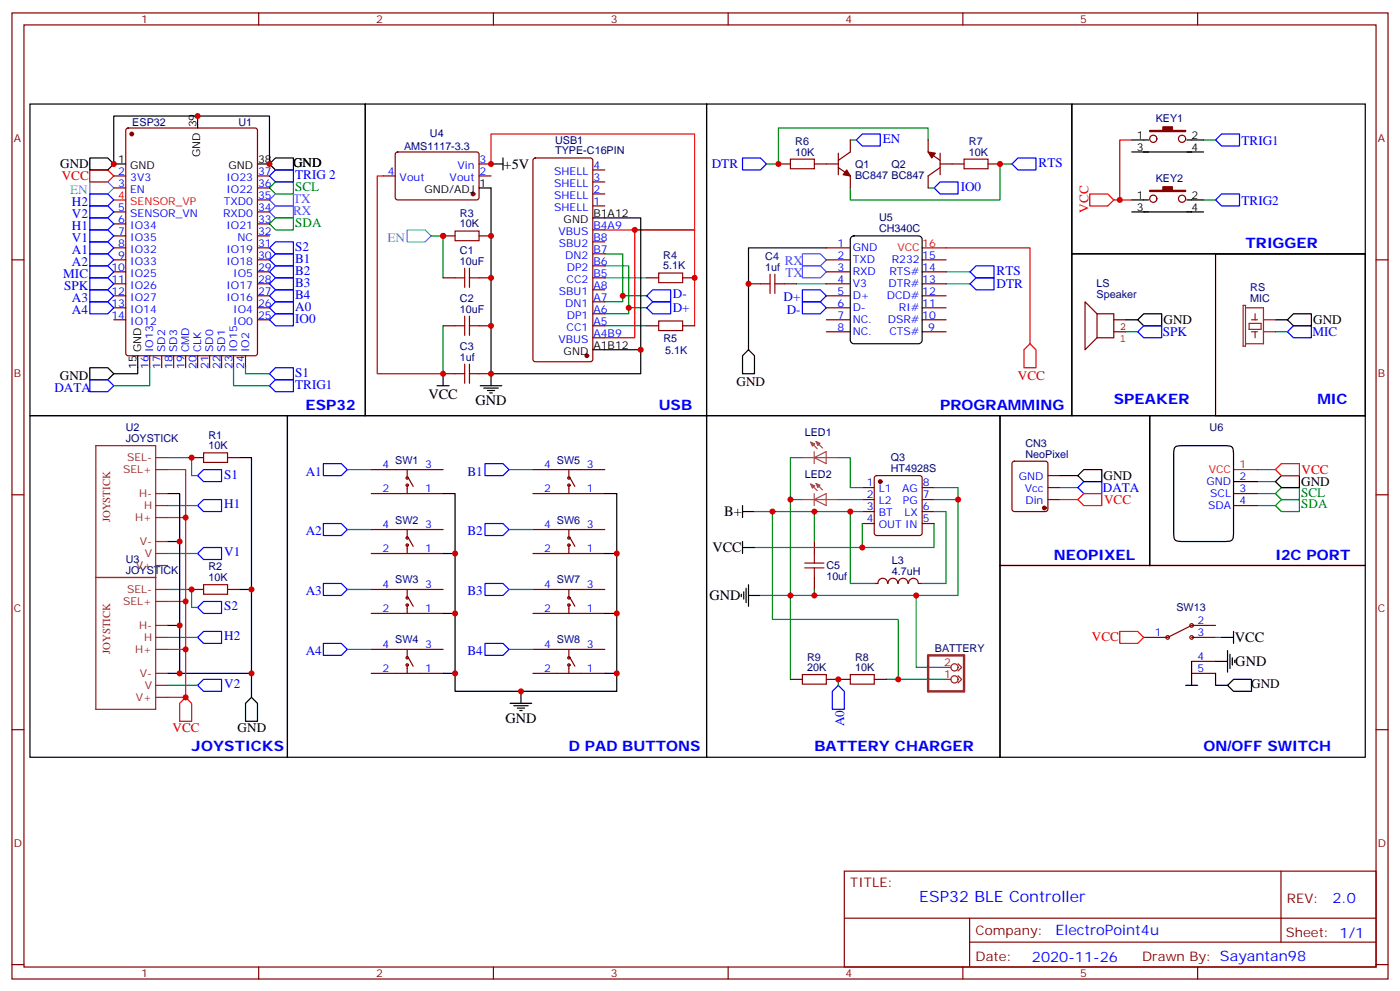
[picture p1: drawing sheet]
<svg xmlns="http://www.w3.org/2000/svg" width="412mm" height="292mm" viewBox="0 0 412 292" stroke-linecap="round" stroke-linejoin="round" font-family="sans-serif">
<g fill="none" stroke="#870000" stroke-width=".35">
<path d="M3.5 3.8h405.4v284.3h-405.4zM7.1 7.3h398.2v277.3h-398.2zM76.2 3.8v3.5M145.3 3.8v3.5M214.5 3.8v3.5M283.6 3.8v3.5M352.8 3.8v3.5M37.3 37.9l.4-.2h37.4l.7 .4v65.9l-.4 .6-37.7 .1-.6-.5-.1-65.8zM33.5 51.8h3.5M33.5 55.3h3.5M75.8 51.8h3.6M75.8 55.3h3.6"/>
<path d="M75.8 58.8h3.6M112.9 51.8h3.5M116.7 44.9l.4-.2 23.6 .1 .4 .6-.1 13-.6 .4h-23.6l-.4-.7v-12.7zM141.1 48.3h3.5M141.1 51.8h3.5M157.2 46.7l.5-.2h16.2l.7 .4v58.9l-.4 .6-16.5 .1-.7-.5v-58.8zM174.6 57.1h3.6M174.6 53.6h3.6M174.6 50h3.6M229.3 48.3h3.5M239.9 48.3h7M246.9 49.3l3.6 2.5v3.5"/>
<path d="M246.9 45.1v6.3M250.5 41.2v3.5l-3.6 2.5M273.4 41.2v3.5l3.5 2.5M276.9 48.3h7.1M276.9 49.3l-3.5 2.5v3.5M276.9 45.1v6.3M291 48.3h3.6M3.5 76.5h3.6M33.5 76.5h3.5M33.5 73h3.5M33.5 69.4h3.5M33.5 62.4h3.5"/>
<path d="M33.5 65.9h3.5M75.8 76.5h3.6M75.8 73h3.6M75.8 69.4h3.6M75.8 62.4h3.6M75.8 65.9h3.6M130.5 69.4h3.6M141.1 69.4h3.5M174.6 78.2h3.6M174.6 74.7h3.6M174.6 71.2h3.6M174.6 67.7h3.6"/>
<path d="M174.6 60.6h3.6M243.4 76.5h7.1M243.4 73h7.1M271.6 76.5h7.1M405.3 76.5h3.6M33.5 83.5h3.5M33.5 80h3.5M33.5 87.1h3.5M33.5 90.6h3.5M33.5 94.1h3.5M75.8 83.5h3.6M75.8 80h3.6"/>
<path d="M75.8 87.1h3.6M75.8 90.6h3.6M75.8 94.1h3.6M130.5 81.8h3.6M130.5 95.9h3.6M141.1 81.8h3.5M141.1 95.9h3.5M174.6 81.8h3.6M174.6 95.9h3.6M174.6 99.4h3.6M174.6 92.4h3.6M174.6 88.8h3.6"/>
<path d="M174.6 85.3h3.6M190.5 81.8h3.5M190.5 95.9h3.5M201.1 81.8h3.5M201.1 95.9h3.5M220.5 83.5h3.5M231.1 83.5h3.5M243.4 83.5h7.1M243.4 80h7.1M243.4 87.1h7.1M243.4 90.6h7.1M243.4 94.1h7.1"/>
<path d="M243.4 97.6h7.1M271.6 83.5h7.1M271.6 80h7.1M271.6 87.1h7.1M271.6 90.6h7.1M271.6 94.1h7.1M271.6 97.6h7.1M44.1 104.7v3.5M47.6 104.7v3.5M51.2 104.7v3.5M54.7 104.7v3.5M58.2 104.7v3.5"/>
<path d="M61.7 104.7v3.5M65.3 104.7v3.5M68.8 104.7v3.5M72.3 104.7v3.5M130.5 110h3.6M141.1 110h3.5M56.4 134.7h3.6M67 134.7h3.6M109.4 138.2h21.1M119.9 138.2v2.5M157 138.2h21.2M167.6 138.2v2.5"/>
<path d="M298.3 136l.5-.3h9.2l.5 .3 .2 .5v13.4l-.3 .5-.4 .2h-9.2l-.5-.3-.2-.4v-13.4zM308.7 140h3.5M3.5 145.6h3.6M109.4 155.9h21.1M109.4 145.3h21.1M119.9 142.8v2.5M119.9 155.9v2.4M120.3 158.3l1.4 2.5M120.3 140.7l1.4 2.5M157 155.9h21.2M157 145.3h21.2M167.6 142.8v2.5"/>
<path d="M167.6 155.9v2.4M167.9 158.3l1.4 2.5M167.9 140.7l1.4 2.5M239.9 159.4v3.5M254 143.5h3.5M254 147h3.5M254 150.6h3.5M254 154.1h3.5M257.8 140.2l.4-.2h12.7l.5 .2 .2 .5v16.2l-.2 .5-.5 .2h-12.7l-.5-.2-.2-.5v-16.2zM271.6 143.5h3.6M271.6 147h3.6M271.6 150.6h3.6"/>
<path d="M271.6 154.1h3.6M308.7 143.5h3.5M308.7 147h3.5M363.4 145.3h7M363.4 148.8h7M405.3 145.6h3.6M56.4 173.5h3.6M67 173.5h3.6M109.4 173.5h21.1M109.4 162.9h21.1M119.9 160.4v2.5M119.9 173.5v2.5"/>
<path d="M119.9 178.1v2.5M120.3 176l1.4 2.4M157 173.5h21.2M157 162.9h21.2M167.6 160.4v2.5M167.6 173.5v2.5M167.6 178.1v2.5M167.9 176l1.4 2.4M239.9 170v3.5M257.5 171.7h1.1M258.6 171.7a1.41 1.41 0 0 1 1.4-1.5 1.41 1.41 0 0 1 1.4 1.5M261.6 171.7a1.41 1.41 0 0 1 1.4-1.5 1.41 1.41 0 0 1 1.4 1.5"/>
<path d="M264.6 171.7a1.41 1.41 0 0 1 1.4-1.5 1.41 1.41 0 0 1 1.4 1.5M267.7 171.7a1.41 1.41 0 0 1 1.4-1.5 1.41 1.41 0 0 1 1.4 1.5M270.6 171.7h1M109.4 198.2h21.1M109.4 191.1h21.1M109.4 180.6h21.1M119.9 191.1v2.5M119.9 195.7v2.5M120.3 193.6l1.4 2.5M157 198.2h21.2M157 191.1h21.2M157 180.6h21.2"/>
<path d="M167.6 191.1v2.5M167.6 195.7v2.5M167.9 193.6l1.4 2.5M232.8 200h3.6M243.4 200h7.1M257.5 200h3.6M336.9 187.6h7.1M351 187.6h7.1M351 184.1h7.1M351 194.7h7.1M351 198.2h7.1M3.5 214.8h3.6"/>
<path d="M405.3 214.8h3.6M248.7 256.4h156.6v28.2h-156.6zM377.3 256.4v20.9M248.7 270.2h156.5M285.6 277.3h119.6M285.6 270.2v14.2M3.5 283.9h3.6M76.2 284.6v3.5M145.3 284.6v3.5M214.5 284.6v3.5M283.6 284.6v3.5M352.8 284.6v3.5"/>
<path d="M405.3 283.9h3.6"/>
<circle cx="339.7" cy="40.9" r="1.06"/>
<circle cx="339.7" cy="58.5" r="1.06"/>
<circle cx="348.2" cy="40.9" r="1.06"/>
<circle cx="348.2" cy="58.5" r="1.06"/>
<circle cx="119.9" cy="142.8" r=".35"/>
<circle cx="119.9" cy="158.3" r=".35"/>
<circle cx="119.9" cy="140.7" r=".35"/>
<circle cx="167.6" cy="158.3" r=".35"/>
<circle cx="167.6" cy="140.7" r=".35"/>
<circle cx="167.6" cy="142.8" r=".35"/>
<circle cx="119.9" cy="176" r=".35"/>
<circle cx="119.9" cy="178.1" r=".35"/>
<circle cx="119.9" cy="160.4" r=".35"/>
<circle cx="167.6" cy="160.4" r=".35"/>
<circle cx="167.6" cy="176" r=".35"/>
<circle cx="167.6" cy="178.1" r=".35"/>
<circle cx="119.9" cy="193.6" r=".35"/>
<circle cx="119.9" cy="195.7" r=".35"/>
<circle cx="167.6" cy="193.6" r=".35"/>
<circle cx="167.6" cy="195.7" r=".35"/>
</g>
<g fill="none" stroke="#900" stroke-width=".35">
<path d="M351 184.1l-7 3.5"/>
<circle cx="344" cy="187.6" r=".53"/>
<circle cx="351" cy="187.6" r=".53"/>
<circle cx="351" cy="184.1" r=".53"/>
</g>
<g fill="none" stroke="#000" stroke-width=".35">
<path d="M8.8 30.6h98.8v91.7h-98.8zM58.2 34.1v3.6M107.6 30.6h100.5v91.7h-100.5zM208.1 30.6h107.6v91.7h-107.6zM315.7 30.6h86.5v44.1h-86.5zM26.5 46.5h5.2l1.8 1.8-1.8 1.7h-5.2zM33.5 48.3v-14.2h45.9v14.2M33.5 48.3h3.5M75.8 48.3h3.6M79.4 48.3l1.7-1.8h5.3v3.5h-5.3zM141.1 55.3h3.5v54.7M144.6 48.3h3.6"/>
<path d="M148.2 46.5v3.5M333.4 41.2h4.9M333.4 44.7h21.1M333.4 58.8h4.9M349.6 41.2h4.9M349.6 58.8h4.9M174.6 64.1h14.1v38.8h-14.1M243.4 73h-22.9v29.9M250.7 69.9l.8-.5h19.1l.8 .5 .2 .6v29.6l-.4 .9-.6 .2h-19.1l-.8-.5-.2-.6v-29.6zM315.7 74.7h86.5v47.6h-86.5zM333.4 62.4h21.1M358.1 74.7h44.1v47.6h-44.1z"/>
<path d="M331.6 94.1h3.5M335.1 94.1l1.8-1.7h5.3v3.5h-5.3zM375.7 94.1h3.5M381 92.4h5.3v3.5h-5.3l-1.8-1.8zM26.5 108.2h5.2l1.8 1.8-1.8 1.8h-5.2zM40.6 104.7v5.3h-7.1M128.8 113.5h3.5M130.5 110v3.5M141.5 113.5h6.3M142.5 114.2h4.3M143.6 114.9h2.1M144.3 115.6h.7"/>
<path d="M144.6 110v3.5M188.7 102.9v7.1h-44.1M220.5 102.9l1.7 1.8v5.3h-3.5v-5.3zM8.8 122.3h75.9v100.6h-75.9zM70.6 134.7h3.5v38.8h-3.5M84.7 122.3h123.4v100.6h-123.4zM208.1 122.3h86.5v100.6h-86.5zM294.6 122.3h44.1v44.1h-44.1zM312.2 140h5.3M317.5 140l1.8-1.8h5.3v3.5h-5.3zM338.7 122.3h63.5v44.1h-63.5zM346.2 131.6a4.9 4.9 0 0 1 3-.4h10.6a4.9 4.9 0 0 1 3.1 .4 4.9 4.9 0 0 1 .5 3.1v21.2a4.9 4.9 0 0 1-.5 3 4.9 4.9 0 0 1-3.1 .5h-10.6a4.9 4.9 0 0 1-3-.5 4.9 4.9 0 0 1-.5-3v-21.2a4.9 4.9 0 0 1 .5-3.1z"/>
<path d="M49.4 145.3h3.5v38.8h-3.5M49.4 159.4h3.5M130.5 145.3h3.6v52.9h-3.6M178.2 145.3h3.5v17.6M218.7 150.6h3.5M218.7 148.8v3.5M218.7 159.4v3.5M363.4 141.7h7M375.7 141.7l1.8-1.7h5.3v3.5h-5.3zM74.1 173.5v24.7h-21.2M130.5 162.9h3.6M178.2 162.9h3.5v17.7"/>
<path d="M218.4 174.9v.7M218.7 161.1h3.5M219.1 174.2v2.1M219.8 173.1v4.3M220.5 175.3h3.5M220.5 172.1v6.3M294.6 166.4h107.6v56.5h-107.6zM52.9 184.1v14.1h-3.5M74.1 198.2v7M130.5 180.6h3.6M134.1 198.2v5.3h47.6v-5.3h-3.5M178.2 180.6h3.5v17.6"/>
<path d="M351 194.7v7M358.1 198.2v3.5h3.5M358.1 194.7h3.5M359.8 187.6h3.6M361.6 191.5v6.3M362.3 192.5v4.3M363 193.6v2.1M363.4 185.8v3.6M363.7 194.3v.7M74.1 205.2l1.7 1.8v5.3h-3.5v-5.3zM150.3 207h6.3M151.3 207.7h4.3"/>
<path d="M152.4 208.4h2.1M153.1 209.1h.7M153.5 203.5v3.5M349.2 201.7h3.6M361.6 201.7l1.8-1.7h5.3v3.5h-5.3z"/>
</g>
<g fill="none" stroke="#f00" stroke-width=".35">
<path d="M26.5 50h5.2l1.8 1.8-1.8 1.8h-5.2zM33.5 58.8h3.5M112.9 51.8h-1.8v58.2h19.4M144.6 48.3v-8.9h60v28.3h-17.6h17.6v28.2M321 57.1h5.3l1.8 1.7-1.8 1.8h-5.3zM328.1 58.8h1.7M333.4 41.2h-3.6v17.6h3.6M178.2 67.7h8.8v31.7h-8.8M271.6 73h31.8v28.2M303.4 101.2l1.8 1.7v5.3h-3.6v-5.3zM49.4 138.2h5.3v14.1M363.4 138.2h7"/>
<path d="M377.5 136.5h5.3v3.5h-5.3l-1.8-1.8zM49.4 152.3h5.3v38.8h-5.3M312.2 147h5.3M317.5 147l1.8-1.7h5.3v3.5h-5.3zM49.4 177h5.3M54.7 191.1v14.1h-5.3M329.8 185.8h5.3l1.8 1.8-1.8 1.8h-5.3zM54.7 205.2l1.7 1.8v5.3h-3.5v-5.3z"/>
</g>
<g fill="none" stroke="#008700" stroke-width=".35">
<path d="M250.5 41.2h1.7M273.4 41.2v-3.5h-44.1v10.6h-3.5M273.4 55.3h1.8M298.1 48.3h-3.5v10.5h-44.1v-3.5M354.5 41.2h3.6M354.5 58.8h3.6M127 69.4h3.5v12.4M178.2 78.2h7v14.2h-7M178.2 74.7h5.2v14.1h-5.2M130.5 95.9v14.1M178.2 95.9h12.3M178.2 81.8h12.3"/>
<path d="M183.4 87.1h7.1M185.2 90.6h5.3M234.6 83.5h8.8M278.7 83.5h7.1M278.7 80h7.1M331.6 97.6h3.5M375.7 97.6h3.5M44.1 108.2v5.3h-10.6M68.8 108.2v5.3h10.6M72.3 108.2v1.8h7.1M49.4 134.7h7v5.3h1.8M102.3 138.2h7.1"/>
<path d="M149.9 138.2h7.1M236.4 134.7h-3.6v12.3h3.6M246.9 134.7h3.6v8.8h3.5M370.4 138.2h5.3M49.4 148.8h8.8M102.3 155.9h7.1M149.9 155.9h7.1M222.2 150.6h17.7M227.5 150.6v31.7h37.1v17.7M232.8 147v28.3h7.1v-1.8M246.9 147h7.1M250.5 150.6h-10.6v8.8"/>
<path d="M254 150.6h-3.5v21.1h7M254 154.1v7M275.2 154.1v7h-53M275.2 150.6h3.5v21.1h-7.1M275.2 147h7v28.3h-42.3M275.2 143.5h7v3.5M312.2 143.5h5.3M370.4 141.7h5.3M370.4 148.8h5.3M370.4 145.3h5.3M49.4 173.5h7v5.3h1.8M49.4 162.9h8.8"/>
<path d="M102.3 173.5h7.1M149.9 173.5h7.1M224 175.3h8.8v24.7M269.9 175.3v21.1h8.8M49.4 187.6h8.8M102.3 191.1h7.1M149.9 191.1h7.1M246.9 200v1.7M261.1 200h17.6M358.1 187.6h1.7M49.4 201.7h8.8"/>
</g>
<g fill="none" stroke="#00f" stroke-width=".35">
<path d="M26.5 57.1h5.2l1.8 1.7-1.8 1.8h-5.2zM79.4 51.8l1.7-1.8h5.3v3.6h-5.3zM218.7 46.5h5.3l1.8 1.8-1.8 1.7h-5.3zM252.2 41.2l1.8-1.8h5.3v3.6h-5.3zM275.2 55.3l1.7-1.7h5.3v3.5h-5.3zM298.1 48.3l1.8-1.8h5.3v3.5h-5.3zM358.1 58.8l1.7-1.7h5.3v3.5h-5.3zM358.1 41.2l1.7-1.8h5.3v3.6h-5.3zM26.5 78.2h5.2l1.8 1.8-1.8 1.8h-5.2zM26.5 74.7h5.2l1.8 1.8-1.8 1.7h-5.2zM26.5 71.2h5.2l1.8 1.8-1.8 1.7h-5.2zM26.5 67.7h5.2l1.8 1.7-1.8 1.8h-5.2z"/>
<path d="M26.5 64.1h5.2l1.8 1.8-1.8 1.8h-5.2zM26.5 60.6h5.2l1.8 1.8-1.8 1.7h-5.2zM79.4 73l1.7-1.8h5.3v3.5h-5.3zM79.4 76.5l1.7-1.8h5.3v3.5h-5.3zM26.5 88.8h5.2l1.8 1.8-1.8 1.8h-5.2zM26.5 85.3h5.2l1.8 1.8-1.8 1.7h-5.2zM26.5 81.8h5.2l1.8 1.7-1.8 1.8h-5.2zM79.4 80l1.7-1.8h5.3v3.6h-5.3zM79.4 87.1l1.7-1.8h5.3v3.5h-5.3zM79.4 90.6l1.7-1.8h5.3v3.6h-5.3zM79.4 94.1l1.7-1.7h5.3v3.5h-5.3zM81.1 81.8h5.3v3.5h-5.3l-1.7-1.8z"/>
<path d="M190.5 87.1l1.8-1.8h5.3v3.5h-5.3zM190.5 90.6l1.8-1.8h5.3v3.6h-5.3zM236.4 85.3h5.3l1.7 1.8-1.7 1.7h-5.3zM236.4 88.8h5.3l1.7 1.8-1.7 1.8h-5.3zM285.8 80l1.7-1.8h5.3v3.6h-5.3zM287.5 81.8h5.3v3.5h-5.3l-1.7-1.8zM335.1 97.6l1.8-1.7h5.3v3.5h-5.3zM379.2 97.6l1.8-1.7h5.3v3.5h-5.3zM26.5 111.8h5.2l1.8 1.7-1.8 1.8h-5.2zM79.4 110l1.7-1.8h5.3v3.6h-5.3zM79.4 113.5l1.7-1.7h5.3v3.5h-5.3zM58.2 140l1.8-1.8h5.3v3.5h-5.3z"/>
<path d="M95.2 136.5h5.3l1.8 1.7-1.8 1.8h-5.3zM142.9 136.5h5.3l1.7 1.7-1.7 1.8h-5.3zM58.2 148.8l1.8-1.8h5.3v3.6h-5.3zM95.2 154.1h5.3l1.8 1.8-1.8 1.7h-5.3zM142.9 154.1h5.3l1.7 1.8-1.7 1.7h-5.3zM317.5 143.5l1.8-1.8h5.3v3.6h-5.3zM58.2 178.8l1.8-1.8h5.3v3.6h-5.3zM58.2 162.9l1.8-1.8h5.3v3.6h-5.3zM95.2 171.7h5.3l1.8 1.8-1.8 1.8h-5.3zM142.9 171.7h5.3l1.7 1.8-1.7 1.8h-5.3zM58.2 187.6l1.8-1.8h5.3v3.6h-5.3zM95.2 189.4h5.3l1.8 1.7-1.8 1.8h-5.3z"/>
<path d="M142.9 189.4h5.3l1.7 1.7-1.7 1.8h-5.3zM58.2 201.7l1.8-1.7h5.3v3.5h-5.3zM245.2 203.5l1.7-1.8 1.8 1.8v5.3h-3.5z"/>
</g>
<g fill="none" stroke="#a10000" stroke-width=".35">
<path d="M232.8 46.8h7.1v2.9h-7.1zM284 46.8h7v2.9h-7zM134.1 68h7v2.8h-7zM136.9 79v5.6M138.3 79v5.6M134.1 95.9h2.8M134.1 81.8h2.8M136.9 93.1v5.6M138.3 93.1v5.6M138.3 95.9h2.8M138.3 81.8h2.8M194 80.4h7.1v2.8h-7.1z"/>
<path d="M194 94.5h7.1v2.8h-7.1zM224 83.5h2.8M226.8 80.7v5.7M228.2 83.5h2.9M228.2 80.7v5.7M134.1 110h2.8M136.9 107.2v5.6M138.3 107.2v5.6M138.3 110h2.8M60 133.3h7v2.8h-7zM60 172.1h7v2.8h-7zM237.1 167.1h5.6"/>
<path d="M237.1 165.7h5.6M239.9 162.9v2.8M239.9 167.1v2.9M236.4 198.5h7v2.9h-7zM250.5 198.5h7v2.9h-7z"/>
</g>
<g fill="#870000" stroke="#870000" stroke-width=".35">
<path d="M273.4 44.7l2.1 .4-1 1.4z"/>
<path d="M249.4 50l1.1 1.8-2.1-.4z"/>
<path d="M338.7 38.4h3.8v-1.1h2.9v1.1h3.8v.3h-10.5z"/>
<path d="M338.7 56h3.8v-1h2.9v1h3.8v.4h-10.5z"/>
<circle cx="172.9" cy="104.7" r=".53"/>
<circle cx="139.3" cy="57.1" r=".53"/>
<circle cx="38.8" cy="39.4" r=".53"/>
<circle cx="259.3" cy="141.7" r=".53"/>
<circle cx="307.6" cy="149.5" r=".53"/>
</g>
<path d="M79.4 58.8l1.7-1.7h5.3v3.5h-5.3zM79.4 62.4l1.7-1.8h5.3v3.5h-5.3zM236.4 74.7h5.3l1.7 1.8-1.7 1.7h-5.3zM236.4 78.2h5.3l1.7 1.8-1.7 1.8h-5.3z" fill="none" stroke="#09f" stroke-width=".35"/>
<path d="M26.5 53.6h5.2l1.8 1.7-1.8 1.8h-5.2zM119.9 67.7h5.3l1.8 1.7-1.8 1.8h-5.3z" fill="none" stroke="#0cf" stroke-width=".35"/>
<g fill="none" stroke="#8c2424" stroke-width=".35">
<path d="M366.2 89.9h.7v12h-.7zM366.9 90.6h5.3v10.6h-5.3M367.9 95.2h3.6v1.7h-3.6zM368.7 97.6h1.7M368.7 94.1h1.7M369.7 92.4v1.7M369.7 97.6v1.8M372.2 97.6h3.5M372.2 94.1h3.5M28.2 131.2h17.7v77.6h-17.7zM45.9 138.2h3.5M45.9 134.7h3.5"/>
<path d="M45.9 159.4h3.5M45.9 152.3h3.5M45.9 148.8h3.5M45.9 145.3h3.5M28.2 170h17.7M45.9 177h3.5M45.9 173.5h3.5M45.9 166.4h3.5M45.9 162.9h3.5M45.9 198.2h3.5M45.9 191.1h3.5M45.9 187.6h3.5"/>
<path d="M45.9 184.1h3.5M278.7 196.4h1.4M278.7 200h1.4M282.2 195.4l1.1 1-1.1 1.1M282.2 198.9l1.1 1.1-1.1 1M45.9 205.2h3.5M45.9 201.7h3.5"/>
<circle cx="281.2" cy="196.4" r="1.06"/>
<circle cx="281.2" cy="200" r="1.06"/>
</g>
<path d="M79.4 55.3l1.7-1.7h5.3v3.5h-5.3zM79.4 65.9l1.7-1.8h5.3v3.6h-5.3zM375.7 145.3l1.8-1.8h5.3v3.5h-5.3zM375.7 148.8l1.8-1.8h5.3v3.6h-5.3z" fill="none" stroke="#090" stroke-width=".35"/>
<path d="M236.4 134.7h7M238.8 130.1l1.9 1.9M239.8 134.7l3.6-1.8v3.6zM239.8 132.9v3.6M240.4 129.9l1.9 2M243.5 134.7h3.4M236.4 147h7M238.8 142.5l1.9 1.9M239.8 145.3v3.5M239.8 147l3.6-1.7v3.5zM240.4 142.3l1.9 1.9M243.5 147h3.4" fill="none" stroke="#a64a4a" stroke-width=".35"/>
<g fill="#a64a4a" stroke="#a64a4a" stroke-width=".29">
<path d="M240.4 129.9l1.2 .6-.7 .7z"/>
<path d="M238.8 130.1l1.2 .5-.7 .7z"/>
<path d="M240.4 142.3l1.2 .5-.7 .7z"/>
<path d="M238.8 142.5l1.2 .5-.7 .7z"/>
</g>
<path d="M273.4 192.9h10.6v10.6h-10.6z" fill="none" stroke="#8c2424" stroke-width=".71"/>
<path d="M323.1 92.4h5v7h-5zM323.1 92.4l-3.5-3.6v14.1l3.5-3.5M328.1 97.6h3.5M328.1 94.1h3.5" fill="none" stroke="#850000" stroke-width=".35"/>
<g fill="#c00">
<circle cx="54.7" cy="205.2" r=".88"/>
<circle cx="229.3" cy="48.3" r=".88"/>
<circle cx="294.6" cy="48.3" r=".88"/>
<circle cx="220.5" cy="83.5" r=".88"/>
<circle cx="144.6" cy="48.3" r=".88"/>
<circle cx="204.6" cy="81.8" r=".88"/>
<circle cx="183.4" cy="87.1" r=".88"/>
<circle cx="185.2" cy="90.6" r=".88"/>
<circle cx="188.7" cy="102.9" r=".88"/>
<circle cx="187" cy="67.7" r=".88"/>
<circle cx="144.6" cy="69.4" r=".88"/>
<circle cx="130.5" cy="110" r=".88"/>
<circle cx="144.6" cy="110" r=".88"/>
<circle cx="144.6" cy="95.9" r=".88"/>
<circle cx="144.6" cy="81.8" r=".88"/>
<circle cx="130.5" cy="69.4" r=".88"/>
<circle cx="74.1" cy="198.2" r=".88"/>
<circle cx="74.1" cy="173.5" r=".88"/>
<circle cx="52.9" cy="198.2" r=".88"/>
<circle cx="54.7" cy="177" r=".88"/>
<circle cx="54.7" cy="152.3" r=".88"/>
<circle cx="56.4" cy="134.7" r=".88"/>
<circle cx="56.4" cy="173.5" r=".88"/>
<circle cx="54.7" cy="191.1" r=".88"/>
<circle cx="52.9" cy="184.1" r=".88"/>
<circle cx="52.9" cy="159.4" r=".88"/>
<circle cx="134.1" cy="180.6" r=".88"/>
<circle cx="134.1" cy="162.9" r=".88"/>
<circle cx="134.1" cy="198.2" r=".88"/>
<circle cx="181.7" cy="198.2" r=".88"/>
<circle cx="181.7" cy="180.6" r=".88"/>
<circle cx="181.7" cy="162.9" r=".88"/>
<circle cx="153.5" cy="203.5" r=".88"/>
<circle cx="79.4" cy="48.3" r=".88"/>
<circle cx="33.5" cy="48.3" r=".88"/>
<circle cx="58.2" cy="34.1" r=".88"/>
<circle cx="232.8" cy="147" r=".88"/>
<circle cx="250.5" cy="150.6" r=".88"/>
<circle cx="239.9" cy="150.6" r=".88"/>
<circle cx="239.9" cy="175.3" r=".88"/>
<circle cx="282.2" cy="147" r=".88"/>
<circle cx="254" cy="161.1" r=".88"/>
<circle cx="329.8" cy="58.8" r=".88"/>
<circle cx="269.9" cy="175.3" r=".88"/>
<circle cx="232.8" cy="175.3" r=".88"/>
<circle cx="227.5" cy="150.6" r=".88"/>
<circle cx="264.6" cy="200" r=".88"/>
<circle cx="246.9" cy="200" r=".88"/>
</g>
<text font-size="4.6" fill="#00f" x="270.8" y="265.4">ESP32 BLE Controller</text>
<g font-size="4.2">
<text x="148.3" y="49.7">+5V</text>
<text x="126.2" y="117.5">VCC</text>
<text x="140.1" y="119.2">GND</text>
<text x="213.3" y="152">B+</text>
<text x="209.8" y="162.6">VCC</text>
<text x="209" y="176.7">GND</text>
<text x="363.7" y="189">VCC</text>
<text x="363.9" y="196.1">GND</text>
<text x="148.9" y="212.7">GND</text>
</g>
<g font-size="4.2" fill="#00f">
<text x="366.9" y="73">TRIGGER</text>
<text x="328.1" y="118.8">SPEAKER</text>
<text x="388.1" y="118.8">MIC</text>
<text x="90" y="120.6">ESP32</text>
<text x="194" y="120.6">USB</text>
<text x="276.9" y="120.6">PROGRAMMING</text>
<text x="310.4" y="164.7">NEOPIXEL</text>
<text x="375.7" y="164.7">I2C PORT</text>
<text x="56.4" y="221.1">JOYSTICKS</text>
<text x="167.6" y="221.1">D PAD BUTTONS</text>
<text x="239.9" y="221.1">BATTERY CHARGER</text>
<text x="354.5" y="221.1">ON/OFF SWITCH</text>
<text x="392.5" y="265.7">2.0</text>
<text x="310.9" y="275.2">ElectroPoint4u</text>
<text x="304" y="283">2020-11-26</text>
</g>
<g font-size="3.9" fill="#00f">
<text x="260.1" y="42.1">EN</text>
<text x="365.7" y="42.6">TRIG1</text>
<text x="87" y="52.6">TRIG 2</text>
<text x="209.7" y="49.6">DTR</text>
<text x="305.9" y="49.1">RTS</text>
<text x="283" y="56.2">IO0</text>
<text x="21.2" y="64.1">V2</text>
<text x="21.2" y="60.6">H2</text>
<text x="365.7" y="60.2">TRIG2</text>
<text x="21.2" y="71.2">V1</text>
<text x="21.2" y="67.7">H1</text>
<text x="21.2" y="74.7">A1</text>
<text x="87" y="73.8">S2</text>
<text x="87" y="77.3">B1</text>
<text x="18.6" y="81.8">MIC</text>
<text x="21.2" y="78.2">A2</text>
<text x="87" y="80.9">B2</text>
<text x="293.6" y="80.9">RTS</text>
<text x="18.9" y="85.3">SPK</text>
<text x="21.2" y="88.8">A3</text>
<text x="87" y="84.4">B3</text>
<text x="87" y="87.9">B4</text>
<text x="198.2" y="87.8">D-</text>
<text x="230.8" y="88.4">D+</text>
<text x="293.6" y="84.8">DTR</text>
<text x="21.2" y="92.4">A4</text>
<text x="87" y="91.4">A0</text>
<text x="87" y="95">IO0</text>
<text x="198.2" y="91.8">D+</text>
<text x="231.8" y="92.5">D-</text>
<text x="342.5" y="99">SPK</text>
<text x="386.6" y="99">MIC</text>
<text x="87" y="110.8">S1</text>
<text x="16" y="115.3">DATA</text>
<text x="87" y="114.4">TRIG1</text>
<text x="66" y="140.8">S1</text>
<text x="90.1" y="140">A1</text>
<text x="137.7" y="140">B1</text>
<text x="66" y="149.7">H1</text>
<text x="324.9" y="144.8">DATA</text>
<text x="90.1" y="157.6">A2</text>
<text x="137.7" y="157.6">B2</text>
<text x="66" y="163.8">V1</text>
<text x="66" y="179.6">S2</text>
<text x="90.1" y="175.2">A3</text>
<text x="137.7" y="175.2">B3</text>
<text x="66" y="188.5">H2</text>
<text x="90.1" y="192.9">A4</text>
<text x="137.7" y="192.9">B4</text>
<text x="66" y="202.6">V2</text>
<text x="248.7" y="213.8" transform="rotate(-90 248.7 213.8)">A0</text>
</g>
<g font-size="3.9">
<text x="17.7" y="49.6">GND</text>
<text x="86.3" y="49.1">GND</text>
<text x="342.7" y="95.4">GND</text>
<text x="386.8" y="95.4">GND</text>
<text x="17.6" y="111.8">GND</text>
<text x="217" y="113.5">GND</text>
<text x="325.1" y="141.3">GND</text>
<text x="383.3" y="143.1">GND</text>
<text x="368.6" y="202.6">GND</text>
<text x="70" y="215.3">GND</text>
</g>
<g font-size="3.9" fill="#f00">
<text x="18.2" y="53.1">VCC</text>
<text x="320.6" y="62.6" transform="rotate(-90 320.6 62.6)">VCC</text>
<text x="299.9" y="111.8">VCC</text>
<text x="383.4" y="139.5">VCC</text>
<text x="325.2" y="148.3">VCC</text>
<text x="321.6" y="188.8">VCC</text>
<text x="50.8" y="215.3">VCC</text>
</g>
<g font-size="3.9" fill="#0cf">
<text x="20.7" y="57">EN</text>
<text x="114.1" y="71.1">EN</text>
</g>
<g font-size="3.9" fill="#09f">
<text x="86.3" y="59.7">TX</text>
<text x="86.3" y="63.2">RX</text>
<text x="231.2" y="78.1">RX</text>
<text x="231.4" y="81.7">TX</text>
</g>
<g font-size="3.9" fill="#090">
<text x="87" y="56.2">SCL</text>
<text x="87" y="66.8">SDA</text>
<text x="383.3" y="146.1">SCL</text>
<text x="383.3" y="149.7">SDA</text>
</g>
<g font-size="3.9" fill="#800">
<text x="250.5" y="261">TITLE:</text>
<text x="379.1" y="265.7">REV:</text>
<text x="287.4" y="275.2">Company:</text>
<text x="378.7" y="275.8">Sheet: 1/1</text>
<text x="287.4" y="282.9">Date:</text>
<text x="336.4" y="282.9">Drawn By: Sayantan98</text>
</g>
<g font-size="3.2" fill="#800">
<text x="41.6" y="6.8">1</text>
<text x="110.8" y="6.8">2</text>
<text x="179.9" y="6.8">3</text>
<text x="249.1" y="6.8">4</text>
<text x="318.2" y="6.8">5</text>
<text x="4.1" y="41.9">A</text>
<text x="405.9" y="41.9">A</text>
<text x="4.1" y="111.1">B</text>
<text x="405.9" y="111.1">B</text>
<text x="4.1" y="180.2">C</text>
<text x="405.9" y="180.2">C</text>
<text x="4.1" y="249.3">D</text>
<text x="405.9" y="249.3">D</text>
<text x="41.6" y="287.6">1</text>
<text x="110.8" y="287.6">2</text>
<text x="179.9" y="287.6">3</text>
<text x="249.1" y="287.6">4</text>
<text x="318.2" y="287.6">5</text>
</g>
<g font-size="3.2" fill="#000080">
<text x="340.4" y="35.9">KEY1</text>
<text x="39" y="37.1">ESP32</text>
<text x="70.2" y="37.1">U1</text>
<text x="126.7" y="40.4">U4</text>
<text x="119" y="44.1">AMS1117-3.3</text>
<text x="163.5" y="45.4">TYPE-C16PIN</text>
<text x="163.5" y="42.3">USB1</text>
<text x="234.3" y="45.8">10K</text>
<text x="234.3" y="42.7">R6</text>
<text x="285.4" y="45.8">10K</text>
<text x="285.4" y="42.7">R7</text>
<text x="251.9" y="52.6">BC847 BC847</text>
<text x="251.9" y="49.4">Q1</text>
<text x="262.6" y="49.4">Q2</text>
<text x="340.4" y="53.6">KEY2</text>
<text x="135.5" y="63.8">R3</text>
<text x="258.9" y="65">U5</text>
<text x="135.5" y="67">10K</text>
<text x="258.9" y="68.3">CH340C</text>
<text x="135.5" y="77.9">10uF</text>
<text x="135.5" y="74.8">C1</text>
<text x="195.4" y="76.3">R4</text>
<text x="225.4" y="76.5">C4</text>
<text x="195.4" y="79.3">5.1K</text>
<text x="225.4" y="79.7">1uf</text>
<text x="135.5" y="88.9">C2</text>
<text x="323" y="87.8">Speaker</text>
<text x="323" y="84.6">LS</text>
<text x="368.3" y="88.8">MIC</text>
<text x="368.3" y="85.6">RS</text>
<text x="135.5" y="92">10uF</text>
<text x="195.4" y="100.6">R5</text>
<text x="135.5" y="106.1">1uf</text>
<text x="135.5" y="103">C3</text>
<text x="195.9" y="104.1">5.1K</text>
<text x="37.1" y="130.1">JOYSTICK</text>
<text x="37.1" y="126.9">U2</text>
<text x="61.4" y="129.1">R1</text>
<text x="237.1" y="128.3">LED1</text>
<text x="302" y="131.5">CN3</text>
<text x="356.3" y="126.9">U6</text>
<text x="61.4" y="132.2">10K</text>
<text x="116.4" y="136.5">SW1</text>
<text x="164" y="136.5">SW5</text>
<text x="262.4" y="135.7">Q3</text>
<text x="302" y="134.7">NeoPixel</text>
<text x="237.1" y="140.7">LED2</text>
<text x="262.4" y="138.9">HT4928S</text>
<text x="116.4" y="154.1">SW2</text>
<text x="164" y="154.1">SW6</text>
<text x="37.1" y="165.7">U3</text>
<text x="61.4" y="167.9">R2</text>
<text x="243.4" y="167.6">C5</text>
<text x="262.7" y="166">L3</text>
<text x="37.1" y="168.9">JOYSTICK</text>
<text x="61.4" y="171">10K</text>
<text x="116.4" y="171.7">SW3</text>
<text x="164" y="171.7">SW7</text>
<text x="243.4" y="170.8">10uf</text>
<text x="262.7" y="169.1">4.7uH</text>
<text x="346.5" y="180">SW13</text>
<text x="116.4" y="189.4">SW4</text>
<text x="164" y="189.4">SW8</text>
<text x="275.4" y="191.8">BATTERY</text>
<text x="237.8" y="197.5">20K</text>
<text x="237.8" y="194.5">R9</text>
<text x="251.9" y="197.5">10K</text>
<text x="251.9" y="194.5">R8</text>
</g>
<g font-size="3.2">
<text x="57.9" y="37.5" transform="rotate(-90 57.9 37.5)">39</text>
<text x="334.9" y="40.9">1</text>
<text x="351" y="40.9">2</text>
<text x="34.8" y="47.9">1</text>
<text x="58.9" y="46.3" transform="rotate(-90 58.9 46.3)">GND</text>
<text x="76" y="47.9">38</text>
<text x="334.9" y="44.4">3</text>
<text x="351" y="44.4">4</text>
<text x="38.3" y="49.7">GND</text>
<text x="67.3" y="49.7">GND</text>
<text x="125" y="56.7">GND/ADJ</text>
<text x="141.3" y="55">1</text>
<text x="334.9" y="58.5">1</text>
<text x="351" y="58.5">2</text>
<text x="166" y="65.5">GND</text>
<text x="174.8" y="63.8">B1A12</text>
<text x="334.9" y="62">3</text>
<text x="351" y="62">4</text>
<text x="41.6" y="103.6" transform="rotate(-90 41.6 103.6)">GND</text>
<text x="166" y="104.4">GND</text>
<text x="174.8" y="102.6">A1B12</text>
<text x="40.2" y="108.6" transform="rotate(-90 40.2 108.6)">15</text>
</g>
<g font-size="3.2" fill="#00f">
<text x="141.3" y="47.9">3</text>
<text x="34.8" y="51.4">2</text>
<text x="38.3" y="53.2">3V3</text>
<text x="66.7" y="53.2">IO23</text>
<text x="76" y="51.4">37</text>
<text x="114.2" y="51.4">4</text>
<text x="117.7" y="53.2">Vout</text>
<text x="132.5" y="53.2">Vout</text>
<text x="134.8" y="49.7">Vin</text>
<text x="141.3" y="51.4">2</text>
<text x="163.2" y="51.4">SHELL</text>
<text x="174.8" y="53.2">3</text>
<text x="174.8" y="49.7">4</text>
<text x="34.8" y="55">3</text>
<text x="38.3" y="56.7">EN</text>
<text x="66.7" y="56.7">IO22</text>
<text x="76" y="58.5">35</text>
<text x="76" y="55">36</text>
<text x="163.2" y="58.5">SHELL</text>
<text x="163.2" y="55">SHELL</text>
<text x="174.8" y="56.7">2</text>
<text x="34.8" y="62">5</text>
<text x="34.8" y="65.5">6</text>
<text x="38.3" y="63.8">SENSOR_VN</text>
<text x="65.7" y="63.8">RXD0</text>
<text x="66" y="60.3">TXD0</text>
<text x="76" y="65.5">33</text>
<text x="76" y="62">34</text>
<text x="163.2" y="62">SHELL</text>
<text x="174.8" y="60.3">1</text>
<text x="34.8" y="69.1">7</text>
<text x="38.3" y="67.3">IO34</text>
<text x="38.3" y="70.8">IO35</text>
<text x="66.7" y="67.3">IO21</text>
<text x="70" y="70.8">NC</text>
<text x="76" y="69.1">32</text>
<text x="164.5" y="69.1">VBUS</text>
<text x="174.8" y="70.8">B8</text>
<text x="174.8" y="67.3">B4A9</text>
<text x="34.8" y="72.6">8</text>
<text x="34.8" y="76.1">9</text>
<text x="38.3" y="74.4">IO32</text>
<text x="38.3" y="77.9">IO33</text>
<text x="66.7" y="77.9">IO18</text>
<text x="66.7" y="74.4">IO19</text>
<text x="76" y="76.1">30</text>
<text x="76" y="72.6">31</text>
<text x="164.6" y="72.6">SBU2</text>
<text x="166.5" y="76.1">DN2</text>
<text x="174.8" y="77.9">B6</text>
<text x="174.8" y="74.4">B7</text>
<text x="246.7" y="76.1">2</text>
<text x="246.7" y="72.6">1</text>
<text x="251.2" y="77.5">TXD</text>
<text x="251.2" y="74">GND</text>
<text x="262.7" y="77.5">R232</text>
<text x="271.6" y="76.1">15</text>
<text x="32.8" y="79.7">10</text>
<text x="32.8" y="83.2">11</text>
<text x="38.3" y="81.4">IO25</text>
<text x="68.7" y="81.4">IO5</text>
<text x="76" y="83.2">28</text>
<text x="76" y="79.7">29</text>
<text x="166.9" y="83.2">CC2</text>
<text x="166.9" y="79.7">DP2</text>
<text x="174.8" y="81.4">B5</text>
<text x="246.7" y="83.2">4</text>
<text x="246.7" y="79.7">3</text>
<text x="251.2" y="81.1">RXD</text>
<text x="262" y="81.1">RTS#</text>
<text x="271.6" y="79.7">14</text>
<text x="271.6" y="83.2">13</text>
<text x="32.8" y="86.7">12</text>
<text x="38.3" y="84.9">IO26</text>
<text x="38.3" y="88.5">IO27</text>
<text x="66.7" y="88.5">IO16</text>
<text x="66.7" y="84.9">IO17</text>
<text x="76" y="86.7">27</text>
<text x="164.6" y="86.7">SBU1</text>
<text x="174.8" y="88.5">A7</text>
<text x="174.8" y="84.9">A8</text>
<text x="246.7" y="86.7">5</text>
<text x="251.2" y="88.1">D+</text>
<text x="251.2" y="84.6">V3</text>
<text x="261.2" y="88.1">DCD#</text>
<text x="261.7" y="84.6">DTR#</text>
<text x="271.6" y="86.7">12</text>
<text x="32.8" y="90.2">13</text>
<text x="32.8" y="93.8">14</text>
<text x="38.3" y="92">IO14</text>
<text x="38.3" y="95.5">IO12</text>
<text x="68.7" y="95.5">IO0</text>
<text x="68.7" y="92">IO4</text>
<text x="76" y="93.8">25</text>
<text x="76" y="90.2">26</text>
<text x="166.5" y="90.2">DN1</text>
<text x="166.9" y="93.8">DP1</text>
<text x="174.8" y="95.5">A5</text>
<text x="174.8" y="92">A6</text>
<text x="246.7" y="93.8">7</text>
<text x="246.7" y="90.2">6</text>
<text x="251.2" y="95.2">NC.</text>
<text x="251.2" y="91.7">D-</text>
<text x="261.5" y="95.2">DSR#</text>
<text x="264.8" y="91.7">RI#</text>
<text x="271.6" y="90.2">11</text>
<text x="271.6" y="93.8">10</text>
<text x="164.5" y="100.8">VBUS</text>
<text x="166.9" y="97.3">CC1</text>
<text x="174.8" y="99.1">A4B9</text>
<text x="246.7" y="97.3">8</text>
<text x="251.2" y="98.7">NC.</text>
<text x="262" y="98.7">CTS#</text>
<text x="273.4" y="97.3">9</text>
<text x="45.2" y="103.6" transform="rotate(-90 45.2 103.6)">IO13</text>
<text x="48.7" y="103.6" transform="rotate(-90 48.7 103.6)">SD2</text>
<text x="52.2" y="103.6" transform="rotate(-90 52.2 103.6)">SD3</text>
<text x="55.7" y="103.6" transform="rotate(-90 55.7 103.6)">CMD</text>
<text x="59.3" y="103.6" transform="rotate(-90 59.3 103.6)">CLK</text>
<text x="62.8" y="103.6" transform="rotate(-90 62.8 103.6)">SD0</text>
<text x="66.3" y="103.6" transform="rotate(-90 66.3 103.6)">SD1</text>
<text x="69.8" y="103.6" transform="rotate(-90 69.8 103.6)">IO15</text>
<text x="73.4" y="103.6" transform="rotate(-90 73.4 103.6)">IO2</text>
<text x="43.7" y="108.6" transform="rotate(-90 43.7 108.6)">16</text>
<text x="47.3" y="108.6" transform="rotate(-90 47.3 108.6)">17</text>
<text x="50.8" y="108.6" transform="rotate(-90 50.8 108.6)">18</text>
<text x="54.3" y="108.6" transform="rotate(-90 54.3 108.6)">19</text>
<text x="57.9" y="108.6" transform="rotate(-90 57.9 108.6)">20</text>
<text x="61.4" y="108.6" transform="rotate(-90 61.4 108.6)">21</text>
<text x="64.9" y="108.6" transform="rotate(-90 64.9 108.6)">22</text>
<text x="68.4" y="108.6" transform="rotate(-90 68.4 108.6)">23</text>
<text x="72" y="108.6" transform="rotate(-90 72 108.6)">24</text>
<text x="112.6" y="137.9">4</text>
<text x="125.2" y="137.9">3</text>
<text x="160.3" y="137.9">4</text>
<text x="172.9" y="137.9">3</text>
<text x="255.3" y="143.2">1</text>
<text x="271.8" y="143.2">8</text>
<text x="300.1" y="141.4">GND</text>
<text x="365.1" y="141.4">2</text>
<text x="112.6" y="144.9">2</text>
<text x="125.2" y="144.9">1</text>
<text x="160.3" y="144.9">2</text>
<text x="172.9" y="144.9">1</text>
<text x="255.3" y="146.7">2</text>
<text x="258.8" y="144.9">L1</text>
<text x="258.8" y="148.4">L2</text>
<text x="265.7" y="144.9">AG</text>
<text x="266" y="148.4">PG</text>
<text x="271.8" y="146.7">7</text>
<text x="301.9" y="144.9">Vcc</text>
<text x="302.1" y="148.4">Din</text>
<text x="355.9" y="149.9">SDA</text>
<text x="356.5" y="146.3">SCL</text>
<text x="365.1" y="144.9">3</text>
<text x="365.1" y="148.4">4</text>
<text x="112.6" y="155.5">4</text>
<text x="125.2" y="155.5">3</text>
<text x="160.3" y="155.5">4</text>
<text x="172.9" y="155.5">3</text>
<text x="255.3" y="150.2">3</text>
<text x="255.3" y="153.7">4</text>
<text x="258.8" y="152">BT</text>
<text x="258.8" y="155.5">OUT IN</text>
<text x="266.4" y="152">LX</text>
<text x="271.8" y="153.7">5</text>
<text x="271.8" y="150.2">6</text>
<text x="112.6" y="162.6">2</text>
<text x="125.2" y="162.6">1</text>
<text x="160.3" y="162.6">2</text>
<text x="172.9" y="162.6">1</text>
<text x="112.6" y="173.1">4</text>
<text x="125.2" y="173.1">3</text>
<text x="160.3" y="173.1">4</text>
<text x="172.9" y="173.1">3</text>
<text x="112.6" y="180.2">2</text>
<text x="125.2" y="180.2">1</text>
<text x="160.3" y="180.2">2</text>
<text x="172.9" y="180.2">1</text>
<text x="352.8" y="183.7">2</text>
<text x="112.6" y="190.8">4</text>
<text x="125.2" y="190.8">3</text>
<text x="160.3" y="190.8">4</text>
<text x="172.9" y="190.8">3</text>
<text x="340.2" y="187.3">1</text>
<text x="352.8" y="187.3">3</text>
<text x="112.6" y="197.8">2</text>
<text x="125.2" y="197.8">1</text>
<text x="160.3" y="197.8">2</text>
<text x="172.9" y="197.8">1</text>
<text x="352.8" y="194.3">4</text>
<text x="352.8" y="197.8">5</text>
</g>
<g font-size="3.2" fill="#f00">
<text x="34.8" y="58.5">4</text>
<text x="38.3" y="60.3">SENSOR_VP</text>
<text x="264.3" y="74">VCC</text>
<text x="271.6" y="72.6">16</text>
<text x="365.1" y="137.9">1</text>
<text x="356.1" y="139.3">VCC</text>
</g>
<g font-size="3.2" fill="#840000">
<text x="329.8" y="100.6">1</text>
<text x="329.8" y="97.1">2</text>
</g>
<g font-size="3.2" fill="#8d2323">
<text x="37.4" y="135.7">SEL-</text>
<text x="36.3" y="139.3">SEL+</text>
<text x="41" y="146.3">H-</text>
<text x="42.4" y="149.9">H</text>
<text x="32.5" y="153.7" transform="rotate(-90 32.5 153.7)">JOYSTICK</text>
<text x="39.8" y="153.4">H+</text>
<text x="41.2" y="160.4">V-</text>
<text x="40" y="167.5">V+</text>
<text x="42.6" y="164">V</text>
<text x="36.3" y="178.1">SEL+</text>
<text x="37.4" y="174.6">SEL-</text>
<text x="41" y="185.1">H-</text>
<text x="42.4" y="188.7">H</text>
<text x="32.5" y="192.5" transform="rotate(-90 32.5 192.5)">JOYSTICK</text>
<text x="39.8" y="192.2">H+</text>
<text x="278.1" y="196.1">2</text>
<text x="41.2" y="199.2">V-</text>
<text x="42.6" y="202.8">V</text>
<text x="278.1" y="199.6">1</text>
<text x="40" y="206.3">V+</text>
</g>
<text font-size="3.2" fill="#00c" x="355.4" y="142.8">GND</text>
</svg>
